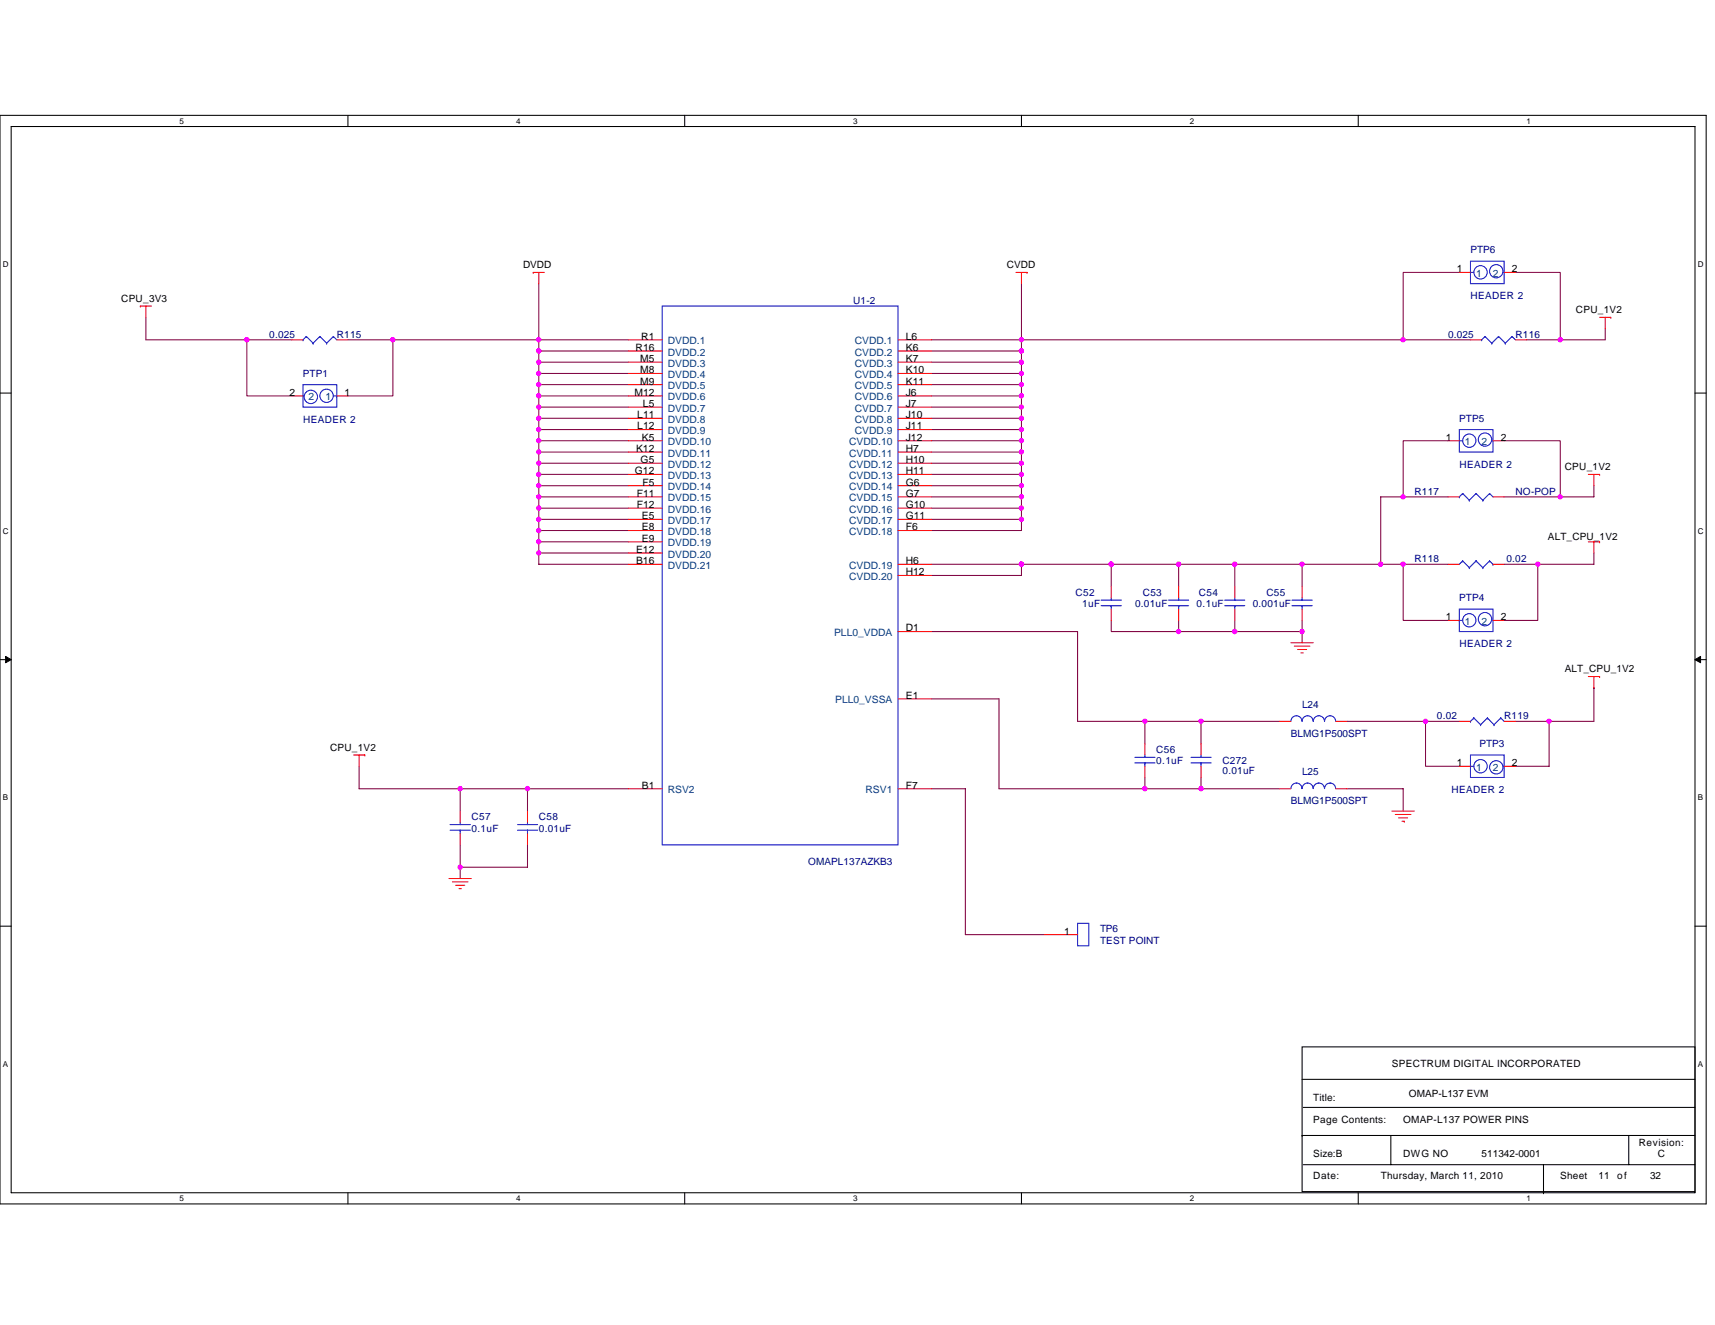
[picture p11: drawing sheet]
<svg xmlns="http://www.w3.org/2000/svg" width="279mm" height="216mm" viewBox="0 0 279 216" stroke-linecap="round" stroke-linejoin="round" font-family="sans-serif">
<path d="M0 18.8h278v177.4h-278zM1.8 20.6h274.3v173.8h-274.3z" fill="none" stroke="#000" stroke-width=".17"/>
<g fill="#fff">
<path d="M29.3 19h.7v1.4h-.7z"/>
<path d="M29.3 194.5h.7v1.5h-.7z"/>
</g>
<path d="M56.7 18.8v1.8M56.7 194.4v1.8" fill="none" stroke="#000" stroke-width=".17"/>
<g fill="#fff">
<path d="M84.1 19h.7v1.4h-.7z"/>
<path d="M84.1 194.5h.7v1.5h-.7z"/>
</g>
<path d="M111.5 18.8v1.8M111.5 194.4v1.8" fill="none" stroke="#000" stroke-width=".17"/>
<g fill="#fff">
<path d="M139 19h.7v1.4h-.7z"/>
<path d="M139 194.5h.7v1.5h-.7z"/>
</g>
<path d="M166.4 18.8v1.8M166.4 194.4v1.8" fill="none" stroke="#000" stroke-width=".17"/>
<g fill="#fff">
<path d="M193.8 19h.8v1.4h-.8z"/>
<path d="M193.8 194.5h.8v1.5h-.8z"/>
</g>
<path d="M221.3 18.8v1.8M221.3 194.4v1.8" fill="none" stroke="#000" stroke-width=".17"/>
<g fill="#fff">
<path d="M248.7 19h.7v1.4h-.7z"/>
<path d="M248.7 194.5h.7v1.5h-.7z"/>
<path d="M.5 42.3h.9v1.5h-.9z"/>
<path d="M276.6 42.3h1v1.5h-1z"/>
<path d="M.5 85.8h.9v1.4h-.9z"/>
<path d="M276.6 85.8h1v1.4h-1z"/>
</g>
<path d="M0 64.1h1.8M276.1 64.1h1.9" fill="none" stroke="#000" stroke-width=".17"/>
<g fill="#fff">
<path d="M.5 129.2h.8v1.5h-.8z"/>
<path d="M276.6 129.2h.9v1.5h-.9z"/>
</g>
<path d="M0 107.5h1.8M276.1 107.5h1.9" fill="none" stroke="#000" stroke-width=".17"/>
<path d="M.9 107l.9 .5-.9 .5zM276.1 107.5l1-.5v1z" fill="#000" stroke="#000" stroke-width=".16"/>
<g fill="#fff">
<path d="M.5 172.6h.8v1.5h-.8z"/>
<path d="M276.6 172.6h.9v1.5h-.9z"/>
</g>
<path d="M0 150.9h1.8M276.1 150.9h1.9M212.1 170.6h64v23.6h-64zM212.1 175.9h64M212.1 185h.1M212.1 185h64M212.3 189.8h63.8M212.3 180.4h63.8M226.6 185v4.8M251.5 194.4h.1M251.5 189.8v4.6M265.3 185v4.8" fill="none" stroke="#000" stroke-width=".17"/>
<g fill="none" stroke="#800040" stroke-width=".17">
<path d="M23.8 51.7v3.7h16.4v9.1h7.3M40.2 55.4h7.3M56.7 55.4h7.3v9.1h-7.3M64 55.4h23.8M87.8 55.4v1.8M87.8 57.2h14.6M87.8 57.2v1.8M87.8 59h14.6M87.8 59v1.9M87.8 46.2v9.2M87.8 55.4h14.6M151.8 55.4h14.6"/>
<path d="M151.8 57.2h14.6M151.8 59h14.6M166.4 46.2v9.2M166.4 55.4v1.8M166.4 57.2v1.8M166.4 59v1.9M228.6 55.4h11M237.7 44.4h-9.1v11h-62.2M246.9 44.4h7.3v11h-5.5M261.5 53.5v1.9h-7.3M87.8 60.9h14.6M87.8 60.9v1.8"/>
<path d="M87.8 64.5h14.6M87.8 62.7h14.6M87.8 64.5v1.8M87.8 68.2h14.6M87.8 66.3h14.6M87.8 70v1.8M87.8 66.3v1.9M87.8 71.8h14.6M87.8 70h14.6M87.8 71.8v1.9M87.8 75.5h14.6M87.8 73.7h14.6"/>
<path d="M87.8 73.7v1.8M87.8 75.5v1.8M87.8 79.1h14.6M87.8 77.3h14.6M87.8 79.1v1.9M87.8 68.2v1.8M87.8 77.3v1.8M87.8 62.7v1.8M151.8 60.9h14.6M151.8 64.5h14.6M151.8 62.7h14.6M151.8 68.2h14.6"/>
<path d="M151.8 66.3h14.6M151.8 71.8h14.6M151.8 70h14.6M151.8 75.5h14.6M151.8 73.7h14.6M151.8 79.1h14.6M151.8 77.3h14.6M166.4 60.9v1.8M166.4 64.5v1.8M166.4 70v1.8M166.4 66.3v1.9M166.4 71.8v1.9"/>
<path d="M166.4 73.7v1.8M166.4 75.5v1.8M166.4 79.1v1.9M166.4 68.2v1.8M166.4 77.3v1.8M166.4 62.7v1.8M235.9 71.8h-7.3v9.2M245 71.8h9.2v9.2M259.7 79.1v1.9h-5.5M87.8 81h14.6M87.8 82.8v1.8M87.8 84.6h14.6"/>
<path d="M87.8 82.8h14.6M87.8 84.6v1.8M87.8 88.3h14.6M87.8 86.4h14.6M87.8 86.4v1.9M87.8 88.3v1.8M87.8 90.1v1.8h14.6M87.8 90.1h14.6M87.8 81v1.8M151.8 81h14.6M151.8 84.6h14.6M151.8 82.8h14.6"/>
<path d="M151.8 91.9h14.6M166.4 84.6v1.8h-14.6M166.4 81v1.8M166.4 82.8v1.8M166.4 91.9h14.6M166.4 91.9v1.9h-14.6M181 91.9v3.7M181 91.9h20.2M192 91.9v3.7M201.2 91.9v3.7M201.2 91.9h10.9M212.1 91.9v3.7"/>
<path d="M212.1 91.9h12.8M224.9 91.9h3.7v9.2h7.3M228.6 91.9h7.3M228.6 81h7.3M228.6 81h-3.7v10.9M245 91.9h5.5v9.2h-5.5M245 81h9.2M259.7 90.1v1.8h-9.2M151.8 102.9h23.8v14.6h10.9v3.7M151.8 113.9h11v14.6h23.7M181 101.1v1.8h11M186.5 117.5h9.2v3.7"/>
<path d="M192 101.1v1.8h9.2M195.7 117.5h12.8M201.2 101.1v1.8M201.2 102.9h10.9M212.1 102.9v1.8M212.1 101.1v1.8M219.5 117.5h12.7v7.4h5.5M232.2 117.5h5.5M246.9 117.5h5.5v7.4h-5.5M259.7 112.1h.1M259.7 112.1v5.4h-7.3M58.5 124.9v3.6h16.5v3.7"/>
<path d="M75 137.7v3.6M75 128.5h10.9v3.7M85.9 128.5h16.5M85.9 137.7v3.6h-10.9M151.8 128.5h5.5v23.8h12.8M186.5 126.7v1.8M186.5 128.5h.1M186.5 128.5h9.2M195.7 126.7v1.8M195.7 128.5h12.8M219.5 128.5h9.1v3.7M75 141.3v1.9"/>
</g>
<g fill="none" stroke="#f00" stroke-width=".17">
<path d="M22.9 49.9h.1M22.9 49.9h1.8M23.8 49.9v1.8M47.5 55.4h1.9M54.9 55.4h1.8M86.9 44.4h.1M86.9 44.4h1.8M87.8 44.4v1.8M102.4 55.4h5.5M102.4 57.2h5.5M102.4 59h5.5M146.3 55.4h5.5"/>
<path d="M146.3 57.2h5.5M146.3 59h5.5M165.5 44.4h1.8M166.4 44.4v1.8M167.3 44.4h.1M237.7 44.4h1.9M239.6 55.4h1.8M245 44.4h1.9M246.9 55.4h1.8M260.6 51.7h1.8M261.5 51.7v1.8M262.4 51.7h.1"/>
<path d="M47.5 64.5h1.9M54.9 64.5h1.8M102.4 77.3h5.5M102.4 64.5h5.5M102.4 71.8h5.5M102.4 60.9h5.5M102.4 62.7h5.5M102.4 66.3h5.5M102.4 68.2h5.5M102.4 70h5.5M102.4 73.7h5.5M102.4 75.5h5.5"/>
<path d="M102.4 79.1h5.5M146.3 77.3h5.5M146.3 64.5h5.5M146.3 71.8h5.5M146.3 60.9h5.5M146.3 62.7h5.5M146.3 66.3h5.5M146.3 68.2h5.5M146.3 70h5.5M146.3 73.7h5.5M146.3 75.5h5.5M146.3 79.1h5.5"/>
<path d="M235.9 71.8h1.8M243.2 71.8h1.8M258.8 77.3h1.8M259.7 77.3v1.8M260.6 77.3h.1M102.4 88.3h5.5M102.4 81h5.5M102.4 91.9h5.5M102.4 82.8h5.5M102.4 84.6h5.5M102.4 86.4h5.5M102.4 90.1h5.5"/>
<path d="M146.3 81h5.5M146.3 91.9h5.5M146.3 93.8h5.5M146.3 82.8h5.5M146.3 84.6h5.5M146.3 86.4h5.5M181 95.6v1.8M181 99.3v1.8M192 95.6v1.8M192 99.3v1.8M201.2 95.6v1.8M201.2 99.3v1.8"/>
<path d="M212.1 95.6v1.8M212.1 99.3v1.8M235.9 81h1.8M235.9 91.9h1.8M243.2 81h1.8M243.2 91.9h1.8M258.8 88.3h1.8M259.7 88.3v1.8M260.6 88.3h.1M146.3 113.9h5.5M146.3 102.9h5.5M208.5 117.5h1.8"/>
<path d="M210.3 104.7h3.7M210.9 105.3h2.5M211.4 105.8h1.5M211.9 106.4h.4M217.6 117.5h1.9M235.9 101.1h1.8M237.7 117.5h1.9M243.2 101.1h1.8M245 117.5h1.9M258.8 110.2h1.8M259.7 110.2v1.9M260.6 110.2h.1"/>
<path d="M57.6 123h1.8M58.5 123v1.9M59.4 123h.1M75 132.2v1.8M75 135.8v1.9M85.9 132.2v1.8M85.9 135.8v1.9M102.4 128.5h5.5M146.3 128.5h5.5M186.5 121.2v1.8M186.5 124.9v1.8M195.7 121.2v1.8"/>
<path d="M195.7 124.9v1.8M208.5 128.5h1.8M217.6 128.5h1.9M226.8 132.2h3.6M227.3 132.7h2.6M227.9 133.3h1.4M228.4 133.8h.4M228.8 133.8h.1M237.7 124.9h1.9M245 124.9h1.9M73.2 143.2h3.6M73.7 143.7h2.5"/>
<path d="M74.2 144.3h1.5M74.8 144.8h.4M170.1 152.3h5.5"/>
</g>
<g fill="none" stroke="#00f" stroke-width=".17">
<path d="M49.4 55.4h.1M49.9 54.8h.1M49.9 54.8l1.1 1.1M49.9 54.8l-.5 .6M51 55.9h.1M52.1 54.8h.1M52.1 54.8l1.1 1.1M52.1 54.8l-1.1 1.1M53.2 55.9h.1M54.3 54.8h.1M54.3 54.8l.6 .6M54.3 54.8l-1.1 1.1"/>
<path d="M107.9 49.9h38.4v87.8h-38.4zM239.6 42.6h5.4v3.6h-5.4zM239.6 44.4h.1M239.6 44.4h.5M241.4 55.4h.1M241.9 54.8h.1M241.9 54.8l1.1 1.1M241.9 54.8l-.5 .6M243 55.9h.1M244.1 54.8h.1M244.1 54.8l1.1 1.1M244.1 54.8l-1.1 1.1"/>
<path d="M244.9 44.4h.1M245.2 55.9h.1M246.3 54.8h.1M246.3 54.8l.6 .6M246.3 54.8l-1.1 1.1M49.4 62.7h5.5v3.6h-5.5zM49.4 64.5h.2M54.3 64.5h.6M54.9 64.5h.1M237.7 71.8h.1M237.7 71.8h.6M237.7 70h5.5v3.7h-5.5z"/>
<path d="M243 71.8h.2M179.4 98.7h3.3M179.4 97.8h3.3M181 97.4v.4M181 98.7h.1M181 98.7v.6M190.4 98.7h3.3M190.4 97.8h3.3M192 97.4v.4M192 98.7h.1M192 98.7v.6M199.5 98.7h3.3"/>
<path d="M199.5 97.8h3.3M201.2 97.4v.4M201.2 98.7h.1M201.2 98.7v.6M210.5 98.7h3.3M210.5 97.8h3.3M212.1 97.4v.4M212.1 98.7h.1M212.1 98.7v.6M237.7 81h.1M237.7 99.3h5.5v3.6h-5.5zM238.3 80.4h.1"/>
<path d="M238.3 91.4h.1M238.3 80.4l1.1 1.1M238.3 80.4l-.6 .6M238.3 91.4l-.6 .5M238.3 91.4l1.1 1.1M239.4 81.5h.1M239.4 92.5h.1M240.5 80.4h.1M240.5 91.4h.1M240.5 80.4l1.1 1.1M240.5 80.4l-1.1 1.1M240.5 91.4l-1.1 1.1"/>
<path d="M240.5 91.4l1.1 1.1M241.6 81.5h.1M241.6 92.5h.1M242.7 80.4h.1M242.7 91.4h.1M242.7 80.4l.5 .6M242.7 80.4l-1.1 1.1M242.7 91.4l-1.1 1.1M242.7 91.4l.5 .5M243.2 91.9h.1M210.3 117.5a.9 .9 0 0 1 .9-.9 .9 .9 0 0 1 .9 .9 .91 .91 0 0 1 .9-.9 .91 .91 0 0 1 .9 .9 .92 .92 0 0 1 1-.9 .92 .92 0 0 1 .9 .9 .91 .91 0 0 1 .9-.9 .91 .91 0 0 1 .9 .9M237.7 101.1h.1"/>
<path d="M237.7 101.1h.6M239.6 117.5h.1M240.1 117h.1M240.1 117l1.1 1.1M240.1 117l-.5 .5M241.2 118.1h.1M242.3 117h.1M242.3 117l1.1 1.1M242.3 117l-1.1 1.1M243 101.1h.2M243.4 118.1h.1M244.5 117h.1"/>
<path d="M244.5 117l.5 .5M244.5 117l-1.1 1.1M73.3 135.3h3.3M73.3 134.4h3.3M75 134v.4M75 135.3h.1M75 135.3v.5M84.3 135.3h3.3M84.3 134.4h3.3M85.9 134v.4M85.9 135.3h.1M85.9 135.3v.5"/>
<path d="M184.9 124.3h3.3M184.9 123.4h3.3M186.5 123v.4M186.5 124.3h.1M186.5 124.3v.6M194 124.3h3.3M194 123.4h3.3M195.7 123v.4M195.7 124.3h.1M195.7 124.3v.6M210.3 128.5a.9 .9 0 0 1 .9-.9 .9 .9 0 0 1 .9 .9 .91 .91 0 0 1 .9-.9 .91 .91 0 0 1 .9 .9 .92 .92 0 0 1 1-.9 .92 .92 0 0 1 .9 .9 .91 .91 0 0 1 .9-.9 .91 .91 0 0 1 .9 .9M239.6 123h5.4v3.7h-5.4z"/>
<path d="M239.6 124.9h.1M239.6 124.9h.5M244.9 124.9h.1M175.6 150.5h1.8v3.6h-1.8z"/>
<circle cx="241.2" cy="44.4" r="1.09"/>
<circle cx="243.8" cy="44.2" r="1.09"/>
<circle cx="50.6" cy="64.7" r="1.09"/>
<circle cx="53.2" cy="64.5" r="1.09"/>
<circle cx="239.4" cy="71.8" r="1.09"/>
<circle cx="241.9" cy="71.6" r="1.09"/>
<circle cx="239.4" cy="101.1" r="1.08"/>
<circle cx="241.9" cy="100.9" r="1.09"/>
<circle cx="241.2" cy="124.8" r="1.09"/>
<circle cx="243.8" cy="125" r="1.09"/>
</g>
<g fill="#f0f" stroke="#f0f" stroke-width=".17">
<circle cx="228.6" cy="55.3" r=".36"/>
<circle cx="166.4" cy="57.2" r=".35"/>
<circle cx="166.4" cy="55.3" r=".36"/>
<circle cx="166.4" cy="59" r=".36"/>
<circle cx="166.4" cy="60.8" r=".35"/>
<circle cx="166.4" cy="64.5" r=".36"/>
<circle cx="166.4" cy="70" r=".35"/>
<circle cx="166.4" cy="66.3" r=".35"/>
<circle cx="166.4" cy="71.8" r=".35"/>
<circle cx="166.4" cy="73.6" r=".36"/>
<circle cx="166.4" cy="75.5" r=".35"/>
<circle cx="166.4" cy="79.1" r=".35"/>
<circle cx="166.4" cy="68.2" r=".36"/>
<circle cx="87.8" cy="57.2" r=".35"/>
<circle cx="87.8" cy="55.3" r=".36"/>
<circle cx="87.8" cy="59" r=".36"/>
<circle cx="87.8" cy="60.8" r=".35"/>
<circle cx="87.8" cy="64.5" r=".36"/>
<circle cx="87.8" cy="70" r=".35"/>
<circle cx="87.8" cy="66.3" r=".35"/>
<circle cx="87.8" cy="71.8" r=".35"/>
<circle cx="87.8" cy="73.6" r=".36"/>
<circle cx="87.8" cy="75.5" r=".35"/>
<circle cx="87.8" cy="79.1" r=".35"/>
<circle cx="87.8" cy="68.2" r=".36"/>
<circle cx="87.8" cy="77.3" r=".36"/>
<circle cx="87.8" cy="82.8" r=".36"/>
<circle cx="87.8" cy="84.6" r=".35"/>
<circle cx="87.8" cy="86.4" r=".36"/>
<circle cx="87.8" cy="88.3" r=".35"/>
<circle cx="87.8" cy="80.9" r=".35"/>
<circle cx="64" cy="55.3" r=".36"/>
<circle cx="40.2" cy="55.3" r=".36"/>
<circle cx="85.9" cy="128.5" r=".36"/>
<circle cx="166.4" cy="77.3" r=".36"/>
<circle cx="75" cy="141.3" r=".36"/>
<circle cx="75" cy="128.5" r=".36"/>
<circle cx="186.5" cy="117.5" r=".36"/>
<circle cx="87.8" cy="90.1" r=".35"/>
<circle cx="166.4" cy="62.7" r=".35"/>
<circle cx="87.8" cy="62.7" r=".35"/>
<circle cx="166.4" cy="80.9" r=".35"/>
<circle cx="166.4" cy="82.8" r=".36"/>
<circle cx="166.4" cy="84.6" r=".35"/>
<circle cx="212.1" cy="91.9" r=".36"/>
<circle cx="228.6" cy="91.9" r=".36"/>
<circle cx="181" cy="91.9" r=".36"/>
<circle cx="166.4" cy="91.9" r=".36"/>
<circle cx="201.2" cy="102.9" r=".36"/>
<circle cx="192" cy="102.9" r=".36"/>
<circle cx="201.1" cy="91.9" r=".36"/>
<circle cx="192" cy="91.9" r=".36"/>
<circle cx="212.1" cy="102.9" r=".35"/>
<circle cx="228.6" cy="80.9" r=".36"/>
<circle cx="224.9" cy="91.9" r=".36"/>
<circle cx="252.4" cy="117.5" r=".35"/>
<circle cx="232.2" cy="117.5" r=".36"/>
<circle cx="250.5" cy="91.9" r=".36"/>
<circle cx="254.2" cy="80.9" r=".35"/>
<circle cx="254.2" cy="55.3" r=".36"/>
<circle cx="195.7" cy="128.5" r=".36"/>
<circle cx="195.7" cy="117.5" r=".36"/>
<circle cx="186.5" cy="128.5" r=".36"/>
</g>
<g font-size="1.7">
<text x="237.4" y="44.4">1</text>
<text x="246.3" y="44.4">2</text>
<text x="103.5" y="57.2">R16</text>
<text x="104.3" y="59">M5</text>
<text x="104.5" y="55.4">R1</text>
<text x="147.6" y="55.4">L6</text>
<text x="147.6" y="57.2">K6</text>
<text x="147.6" y="59">K7</text>
<text x="47.2" y="64.5">2</text>
<text x="56.1" y="64.5">1</text>
<text x="103.4" y="64.5">M12</text>
<text x="104.3" y="60.8">M8</text>
<text x="104.3" y="62.7">M9</text>
<text x="147.6" y="60.8">K10</text>
<text x="147.6" y="62.7">K11</text>
<text x="147.6" y="64.5">J6</text>
<text x="103.8" y="68.1">L11</text>
<text x="103.8" y="70">L12</text>
<text x="104.6" y="71.8">K5</text>
<text x="104.8" y="66.3">L5</text>
<text x="147.6" y="71.8">J12</text>
<text x="147.6" y="66.3">J7</text>
<text x="147.6" y="68.1">J10</text>
<text x="147.6" y="70">J11</text>
<text x="235.5" y="71.8">1</text>
<text x="244.5" y="71.8">2</text>
<text x="103.4" y="77.3">G12</text>
<text x="103.6" y="73.6">K12</text>
<text x="104.4" y="75.5">G5</text>
<text x="147.6" y="73.6">H7</text>
<text x="147.6" y="75.5">H10</text>
<text x="147.6" y="77.3">H11</text>
<text x="103.7" y="80.9">F11</text>
<text x="103.7" y="82.8">F12</text>
<text x="104.7" y="79.1">F5</text>
<text x="147.6" y="79.1">G6</text>
<text x="147.6" y="80.9">G7</text>
<text x="147.6" y="82.8">G10</text>
<text x="104.6" y="84.6">E5</text>
<text x="104.6" y="86.4">E8</text>
<text x="104.6" y="88.3">E9</text>
<text x="147.6" y="84.6">G11</text>
<text x="147.6" y="86.4">F6</text>
<text x="103.6" y="90.1">E12</text>
<text x="103.6" y="91.9">B16</text>
<text x="147.6" y="91.9">H6</text>
<text x="147.6" y="93.7">H12</text>
<text x="235.5" y="101.1">1</text>
<text x="244.5" y="101.1">2</text>
<text x="147.6" y="102.9">D1</text>
<text x="147.6" y="113.9">E1</text>
<text x="237.4" y="124.8">1</text>
<text x="246.3" y="124.8">2</text>
<text x="104.6" y="128.5">B1</text>
<text x="147.6" y="128.5">F7</text>
<text x="173.4" y="152.3">1</text>
</g>
<g font-size="1.7" fill="#004080">
<text x="240.5" y="45.1">1</text>
<text x="243.2" y="45.1">2</text>
<text x="108.8" y="56.1">DVDD.1</text>
<text x="108.8" y="57.9">DVDD.2</text>
<text x="108.8" y="59.8">DVDD.3</text>
<text x="139.3" y="56.1">CVDD.1</text>
<text x="139.3" y="57.9">CVDD.2</text>
<text x="139.3" y="59.8">CVDD.3</text>
<text x="50.3" y="65.3">2</text>
<text x="53" y="65.3">1</text>
<text x="108.8" y="61.6">DVDD.4</text>
<text x="108.8" y="63.4">DVDD.5</text>
<text x="108.8" y="65.3">DVDD.6</text>
<text x="139.3" y="61.6">CVDD.4</text>
<text x="139.3" y="63.4">CVDD.5</text>
<text x="139.3" y="65.3">CVDD.6</text>
<text x="108.8" y="67.1">DVDD.7</text>
<text x="108.8" y="68.9">DVDD.8</text>
<text x="108.8" y="70.7">DVDD.9</text>
<text x="139.3" y="67.1">CVDD.7</text>
<text x="139.3" y="68.9">CVDD.8</text>
<text x="139.3" y="70.7">CVDD.9</text>
<text x="108.8" y="72.6">DVDD.10</text>
<text x="108.8" y="74.4">DVDD.11</text>
<text x="108.8" y="76.2">DVDD.12</text>
<text x="138.3" y="72.6">CVDD.10</text>
<text x="138.3" y="74.4">CVDD.11</text>
<text x="138.3" y="76.2">CVDD.12</text>
<text x="238.7" y="72.6">1</text>
<text x="241.4" y="72.6">2</text>
<text x="108.8" y="78">DVDD.13</text>
<text x="108.8" y="79.9">DVDD.14</text>
<text x="108.8" y="81.7">DVDD.15</text>
<text x="108.8" y="83.5">DVDD.16</text>
<text x="138.3" y="78">CVDD.13</text>
<text x="138.3" y="79.9">CVDD.14</text>
<text x="138.3" y="81.7">CVDD.15</text>
<text x="138.3" y="83.5">CVDD.16</text>
<text x="108.8" y="85.4">DVDD.17</text>
<text x="108.8" y="87.2">DVDD.18</text>
<text x="108.8" y="89">DVDD.19</text>
<text x="138.3" y="85.4">CVDD.17</text>
<text x="138.3" y="87.2">CVDD.18</text>
<text x="108.8" y="90.8">DVDD.20</text>
<text x="108.8" y="92.7">DVDD.21</text>
<text x="138.3" y="92.7">CVDD.19</text>
<text x="138.3" y="94.5">CVDD.20</text>
<text x="238.7" y="101.8">1</text>
<text x="241.4" y="101.8">2</text>
<text x="135.9" y="103.7">PLL0_VDDA</text>
<text x="136.1" y="114.6">PLL0_VSSA</text>
<text x="240.5" y="125.6">1</text>
<text x="243.2" y="125.6">2</text>
<text x="108.8" y="129.3">RSV2</text>
<text x="141" y="129.3">RSV1</text>
</g>
<g font-size="1.6" fill="#000080">
<text x="239.6" y="41.3">PTP6</text>
<text x="139" y="49.5">U1-2</text>
<text x="239.6" y="48.8">HEADER 2</text>
<text x="43.9" y="55">0.025</text>
<text x="54.9" y="55">R115</text>
<text x="235.9" y="55">0.025</text>
<text x="246.9" y="55">R116</text>
<text x="49.4" y="61.4">PTP1</text>
<text x="49.4" y="68.9">HEADER 2</text>
<text x="237.7" y="68.7">PTP5</text>
<text x="237.8" y="76.2">HEADER 2</text>
<text x="230.4" y="80.6">R117</text>
<text x="246.9" y="80.6">NO-POP</text>
<text x="230.4" y="91.6">R118</text>
<text x="245.4" y="91.6">0.02</text>
<text x="175.2" y="97.1">C52</text>
<text x="176.3" y="98.9">1uF</text>
<text x="184.9" y="98.9">0.01uF</text>
<text x="186.2" y="97.1">C53</text>
<text x="194.9" y="98.9">0.1uF</text>
<text x="195.3" y="97.1">C54</text>
<text x="204.1" y="98.9">0.001uF</text>
<text x="206.3" y="97.1">C55</text>
<text x="237.7" y="98">PTP4</text>
<text x="237.8" y="105.5">HEADER 2</text>
<text x="212.1" y="115.4">L24</text>
<text x="234.1" y="117.2">0.02</text>
<text x="245" y="117.2">R119</text>
<text x="188.4" y="122.7">C56</text>
<text x="188.4" y="124.5">0.1uF</text>
<text x="199.2" y="124.5">C272</text>
<text x="210.3" y="120.1">BLMG1P500SPT</text>
<text x="241" y="121.8">PTP3</text>
<text x="199.2" y="126.2">0.01uF</text>
<text x="210.3" y="131.1">BLMG1P500SPT</text>
<text x="212.1" y="126.3">L25</text>
<text x="236.5" y="129.3">HEADER 2</text>
<text x="76.8" y="133.6">C57</text>
<text x="76.8" y="135.5">0.1uF</text>
<text x="87.8" y="133.6">C58</text>
<text x="87.8" y="135.5">0.01uF</text>
<text x="131.7" y="141">OMAPL137AZKB3</text>
<text x="179.2" y="151.9">TP6</text>
<text x="179.2" y="153.8">TEST POINT</text>
</g>
<g font-size="1.6">
<text x="85.2" y="43.7">DVDD</text>
<text x="164" y="43.7">CVDD</text>
<text x="19.7" y="49.2">CPU_3V3</text>
<text x="256.8" y="51">CPU_1V2</text>
<text x="254.9" y="76.6">CPU_1V2</text>
<text x="252.2" y="87.9">ALT_CPU_1V2</text>
<text x="254.9" y="109.5">ALT_CPU_1V2</text>
<text x="53.8" y="122.3">CPU_1V2</text>
<text x="226.8" y="173.9">SPECTRUM DIGITAL INCORPORATED</text>
<text x="214" y="179.4">Title:</text>
<text x="229.5" y="178.8">OMAP-L137 EVM</text>
<text x="214" y="183">Page Contents:</text>
<text x="228.6" y="183">OMAP-L137 POWER PINS</text>
<text x="214" y="188.5">Size:B</text>
<text x="228.6" y="188.5">DWG NO</text>
<text x="241.4" y="188.5">511342-0001</text>
<text x="267" y="186.7">Revision:</text>
<text x="270.1" y="188.5">C</text>
<text x="214" y="192.2">Date:</text>
<text x="224.9" y="192.2">Thursday, March 11, 2010</text>
<text x="254.2" y="192.2">Sheet</text>
<text x="260.4" y="192.2">11</text>
<text x="263.5" y="192.2">of</text>
<text x="268.8" y="192.2">32</text>
</g>
<g font-size="1.3">
<text x="29.3" y="20.2">5</text>
<text x="84.1" y="20.2">4</text>
<text x="139" y="20.2">3</text>
<text x="193.8" y="20.2">2</text>
<text x="248.7" y="20.2">1</text>
<text x=".5" y="43.5">D</text>
<text x="276.6" y="43.5">D</text>
<text x=".5" y="87">C</text>
<text x="276.6" y="87">C</text>
<text x=".5" y="130.4">B</text>
<text x="276.6" y="130.4">B</text>
<text x=".5" y="173.8">A</text>
<text x="276.6" y="173.8">A</text>
<text x="29.3" y="195.7">5</text>
<text x="84.1" y="195.7">4</text>
<text x="139" y="195.7">3</text>
<text x="193.8" y="195.7">2</text>
<text x="248.7" y="195.7">1</text>
</g>
</svg>
